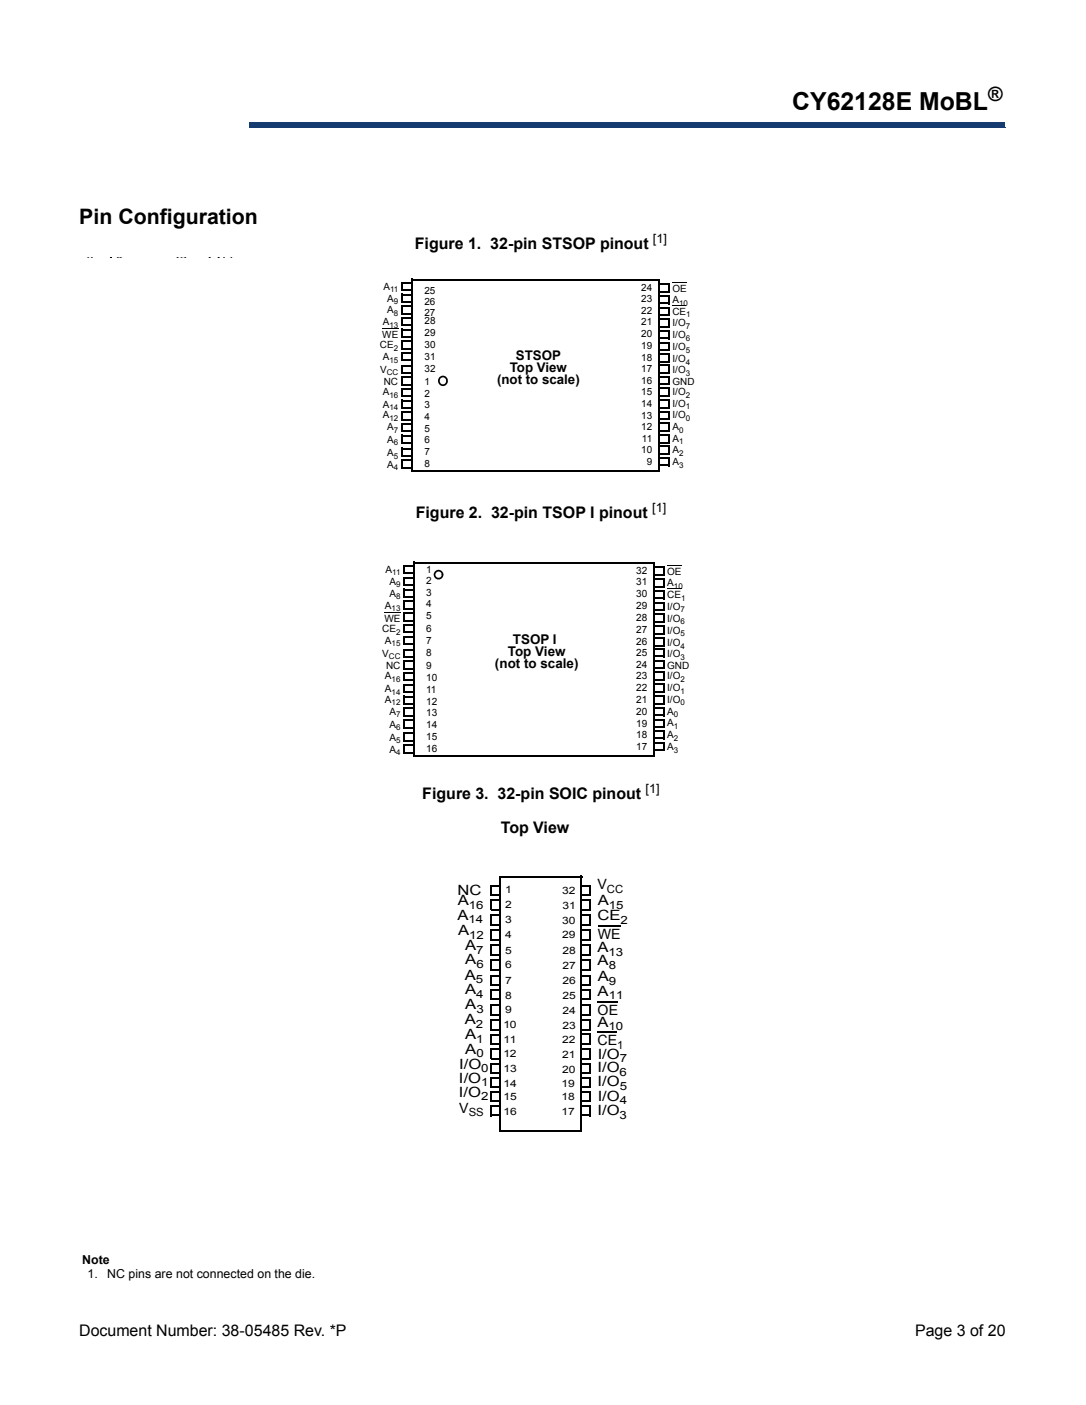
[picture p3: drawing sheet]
<svg xmlns="http://www.w3.org/2000/svg" width="216mm" height="279mm" viewBox="0 0 216 279" stroke-linecap="round" stroke-linejoin="round" font-family="sans-serif">
<path d="M49.6 24.4h150.2v.9h-150.2z" fill="#163b71"/>
<path d="M49.6 24.4h150.3" fill="none" stroke="#163b71" stroke-width=".2"/>
<path d="M199.7 24.4h.2v1h-.2z" fill="#163b71"/>
<path d="M49.5 25.3h150.3" fill="none" stroke="#163b71" stroke-width=".2"/>
<path d="M49.5 24.3h.2v1h-.2z" fill="#163b71"/>
<path d="M15.8 16h32.4v10.1h-32.4z" fill="#fff"/>
<g fill="none" stroke="#000" stroke-width=".34">
<path d="M79.7 57.8h2.2M79.9 56.3h2.2M79.9 58.6h2.2M81.9 55.6h49.2M81.9 55.4v38.3M130.8 58h2.1M131 56.5h2.1M131 58.9h2.1M131 55.6v38.3M79.7 76.5h2.2M79.7 74.3h2.2M79.7 78.8h2.2"/>
<path d="M79.7 60.1h2.2M79.7 62.4h2.2M79.7 64.7h2.2M79.7 67h2.2M79.7 69.4h2.2M79.7 71.7h2.2M79.9 75h2.2M79.9 72.8h2.2M79.9 77.3h2.2M79.9 79.7h2.2M79.9 60.9h2.2M79.9 63.2h2.2"/>
<path d="M79.9 65.6h2.2M79.9 67.9h2.2M79.9 70.2h2.2M130.8 60.3h2.1M130.8 62.7h2.1M130.8 65h2.1M130.8 67.3h2.1M130.8 69.6h2.1M130.8 71.9h2.1M130.8 74.1h2.2M130.8 76.4h2.2M130.8 78.7h2.2"/>
<path d="M131 61.2h2.1M131 63.5h2.1M131 65.8h2.1M131 68.2h2.1M131 70.5h2.1M131 72.6h2.1M131 74.9h2.1M131 77.2h2.1M131 79.6h2.1M79.7 81.1h2.2M79.7 83.5h2.2M79.7 85.8h2.2"/>
<path d="M79.7 88.1h2.2M79.7 90.7h2.2M79.7 93h2.2M79.9 82h2.2M79.9 84.3h2.2M79.9 86.6h2.2M79.9 89.2h2.2M79.9 91.5h2.2M81.7 93.7h49.3M130.8 81h2.2M130.8 83.4h2.2M130.8 85.7h2.2"/>
<path d="M130.8 88h2.2M130.8 90.2h2.2M130.8 92.5h2.2M131 81.9h2.1M131 84.2h2.1M131 86.5h2.1M131 88.8h2.1M131 91.1h2.1"/>
</g>
<g fill="#000">
<path d="M79.7 56.1h.4v1.7h-.4zM81.7 56.3h.4v1.6h-.4zM130.8 56.4h.3v1.6h-.3zM132.8 56.5h.3v1.7h-.3zM79.7 74.8h.4v1.7h-.4zM79.7 72.6h.4v1.7h-.4zM79.7 77.2h.4v1.6h-.4zM79.7 58.4h.4v1.7h-.4zM79.7 60.7h.4v1.7h-.4zM79.7 63.1h.4v1.6h-.4zM79.7 65.4h.4v1.6h-.4zM79.7 67.7h.4v1.7h-.4z"/>
<path d="M79.7 70h.4v1.7h-.4zM81.7 75h.4v1.7h-.4zM81.7 72.8h.4v1.6h-.4zM81.7 77.3h.4v1.7h-.4zM81.7 58.6h.4v1.6h-.4zM81.7 60.9h.4v1.7h-.4zM81.7 63.2h.4v1.7h-.4zM81.7 65.6h.4v1.6h-.4zM81.7 67.9h.4v1.6h-.4zM81.7 70.2h.4v1.6h-.4zM130.8 58.7h.3v1.6h-.3zM130.8 61h.3v1.7h-.3z"/>
<path d="M130.8 63.3h.3v1.7h-.3zM130.8 65.7h.3v1.6h-.3zM130.8 68h.3v1.6h-.3zM130.8 70.3h.3v1.6h-.3zM130.8 72.4h.3v1.7h-.3zM130.8 74.8h.3v1.6h-.3zM130.8 77.1h.3v1.6h-.3zM132.8 58.9h.3v1.6h-.3zM132.8 61.2h.3v1.6h-.3zM132.8 63.5h.3v1.7h-.3zM132.8 65.8h.3v1.7h-.3zM132.8 68.2h.3v1.6h-.3z"/>
<path d="M132.8 70.5h.3v1.6h-.3zM132.8 72.6h.3v1.7h-.3zM132.8 74.9h.3v1.7h-.3zM132.8 77.2h.3v1.7h-.3zM79.7 79.5h.4v1.6h-.4zM79.7 81.8h.4v1.7h-.4zM79.7 84.1h.4v1.7h-.4zM79.7 86.4h.4v1.7h-.4zM79.7 89h.4v1.7h-.4zM79.7 91.4h.4v1.6h-.4zM81.7 79.7h.4v1.6h-.4zM81.7 82h.4v1.6h-.4z"/>
<path d="M81.7 84.3h.4v1.6h-.4zM81.7 86.6h.4v1.7h-.4zM81.7 89.2h.4v1.7h-.4zM81.7 91.5h.4v1.7h-.4zM130.8 79.4h.3v1.6h-.3zM130.8 81.7h.3v1.7h-.3zM130.8 84h.3v1.7h-.3zM130.8 86.4h.3v1.6h-.3zM130.8 88.6h.3v1.6h-.3zM130.8 90.9h.3v1.6h-.3zM132.8 79.6h.3v1.6h-.3zM132.8 81.9h.3v1.6h-.3z"/>
<path d="M132.8 84.2h.3v1.7h-.3zM132.8 86.5h.3v1.7h-.3zM132.8 88.8h.3v1.6h-.3zM132.8 91.1h.3v1.6h-.3z"/>
</g>
<path d="M133.7 56.1h2.9M76 65.4h3.2M133.7 60.8h2.7" fill="none" stroke="#000" stroke-width=".2"/>
<circle cx="88" cy="75.7" r=".85" fill="#fff"/>
<g fill="#000">
<path d="M20.2 51.3h.2v.9h-.2zM20.3 58h1.9v.3h-1.9zM20.3 55.1h1.9v.2h-1.9zM20.3 52h1.9v.2h-1.9zM38.2 56.1h1.9v.2h-1.9zM38.2 58h1.8v.3h-1.8zM38.2 58.9h1.9v.3h-1.9zM38.2 53.2h1.9v.2h-1.9zM38.2 55.1h1.8v.2h-1.8zM38.2 52h1.8v.2h-1.8zM39.9 51.3h.2v.9h-.2zM20.2 62.1h.2v1.9h-.2z"/>
<path d="M20.2 67.8h.2v1.9h-.2zM20.2 59.2h.2v2h-.2zM20.2 70.5h.2v2h-.2zM20.3 63.8h1.9v.2h-1.9zM20.3 69.5h1.9v.2h-1.9zM20.3 75.1h1.9v.2h-1.9zM20.3 60.9h1.9v.3h-1.9zM20.3 66.7h1.9v.3h-1.9zM20.3 72.2h1.9v.3h-1.9zM38.2 60.8h1.8v.2h-1.8zM38.2 62h1.9v.2h-1.9zM38.2 63.8h1.8v.2h-1.8z"/>
<path d="M38.2 64.8h1.9v.2h-1.9zM38.2 66.7h1.8v.3h-1.8zM38.2 67.6h1.9v.3h-1.9zM38.2 69.5h1.8v.2h-1.8zM38.2 70.4h1.9v.3h-1.9zM38.2 72.2h1.8v.3h-1.8zM38.2 73.2h1.9v.2h-1.9zM38.2 75.1h1.8v.2h-1.8zM39.9 59.1h.2v1.9h-.2zM39.9 62.1h.2v1.9h-.2zM39.9 67.8h.2v1.9h-.2zM39.9 70.5h.2v2h-.2z"/>
<path d="M87.4 75a.99 .99 0 0 1 1.1-.2 .99 .99 0 0 1 .5 .9l-.3 .1-.2-.6-.4-.2-.5 .2-.2 .4 .1 .5 .4 .3 .5-.1 .3-.6 .3 .1a.99 .99 0 0 1-.9 1 .99 .99 0 0 1-1-.9v-.3zM88.7 75.7l.3 .1z"/>
</g>
<g fill="none" stroke="#000" stroke-width=".25">
<path d="M20.2 59.2h2M20.2 56.2h2M20.2 53.3h2M20.3 53.3v2M20.3 56.2v2.1M40 53.3v2M40 56.2v2.1M20.2 62.1h2M20.2 67.8h2M20.2 73.3h2M20.2 64.9h2M20.2 70.5h2"/>
<path d="M20.3 64.9v2.1M20.3 73.3v2M40 64.9v2.1M40 73.3v2"/>
</g>
<path d="M22.1 51.3v27M38.1 51.3v27.2M21.9 78.3h16.2" fill="none" stroke="#000" stroke-width=".34"/>
<path d="M41.5 58.6h3.9M41.5 52.5h4.1" fill="none" stroke="#000" stroke-width=".21"/>
<path d="M15.8 51.3h36.9v29.9h-36.9z" fill="#fff"/>
<g fill="none" stroke="#000" stroke-width=".34">
<path d="M80.2 114h2.1M80.2 116.4h2.1M80.2 118.7h2.1M80.3 112.5h2.1M80.3 114.9h2.1M80.3 117.2h2.1M80.3 119.6h2.1M82.3 111.9h47.9M82.3 111.7v38.7M129.8 114.3h2.1M129.8 116.7h2.1M129.8 119h2.1"/>
<path d="M130 112.8h2.1M130 115.2h2.1M130 117.5h2.1M130 119.8h2.1M130 111.9v38.6M80.2 133h2.1M80.2 130.7h2.1M80.2 135.3h2.1M80.2 137.7h2.1M80.2 121.1h2.1M80.2 123.4h2.1M80.2 125.8h2.1"/>
<path d="M80.2 128.1h2.1M80.3 131.5h2.1M80.3 129.2h2.1M80.3 133.8h2.1M80.3 136.2h2.1M80.3 138.5h2.1M80.3 121.9h2.1M80.3 124.3h2.1M80.3 126.6h2.1M129.8 121.3h2.1M129.8 123.7h2.1M129.8 126h2.1"/>
<path d="M129.8 128.4h2.1M129.8 130.5h2.1M129.8 132.9h2.1M129.8 135.2h2.1M129.8 137.6h2.1M129.8 139.9h2.1M130 122.2h2.1M130 124.5h2.1M130 126.9h2.1M130 129.1h2.1M130 131.4h2.1M130 133.7h2.1"/>
<path d="M130 136.1h2.1M130 138.4h2.1M80.2 140h2.1M80.2 142.4h2.1M80.2 144.7h2.1M80.2 147.3h2.1M80.2 149.7h2.1M80.3 140.9h2.1M80.3 143.2h2.1M80.3 145.8h2.1M80.3 148.2h2.1M82.1 150.4h47.9"/>
<path d="M129.8 142.3h2.1M129.8 144.6h2.1M129.8 146.9h2.1M129.8 149.2h2.1M130 140.8h2.1M130 143.1h2.1M130 145.4h2.1M130 147.7h2.1"/>
</g>
<g fill="#000">
<path d="M80.2 112.4h.3v1.6h-.3zM80.2 114.7h.3v1.7h-.3zM80.2 117.1h.3v1.6h-.3zM82.1 112.5h.3v1.7h-.3zM82.1 114.9h.3v1.7h-.3zM82.1 117.2h.3v1.7h-.3zM129.8 112.6h.4v1.7h-.4zM129.8 115h.4v1.7h-.4zM129.8 117.3h.4v1.7h-.4zM131.7 112.8h.4v1.7h-.4zM131.7 115.2h.4v1.6h-.4zM131.7 117.5h.4v1.7h-.4z"/>
<path d="M80.2 131.3h.3v1.7h-.3zM80.2 129.1h.3v1.6h-.3zM80.2 133.7h.3v1.6h-.3zM80.2 136h.3v1.7h-.3zM80.2 119.4h.3v1.7h-.3zM80.2 121.8h.3v1.6h-.3zM80.2 124.1h.3v1.7h-.3zM80.2 126.4h.3v1.7h-.3zM82.1 131.5h.3v1.7h-.3zM82.1 129.2h.3v1.7h-.3zM82.1 133.8h.3v1.7h-.3zM82.1 136.2h.3v1.6h-.3z"/>
<path d="M82.1 119.6h.3v1.6h-.3zM82.1 121.9h.3v1.7h-.3zM82.1 124.3h.3v1.6h-.3zM82.1 126.6h.3v1.7h-.3zM129.8 119.7h.4v1.6h-.4zM129.8 122h.4v1.7h-.4zM129.8 124.4h.4v1.6h-.4zM129.8 126.7h.4v1.7h-.4zM129.8 128.9h.4v1.6h-.4zM129.8 131.2h.4v1.7h-.4zM129.8 133.6h.4v1.6h-.4zM129.8 135.9h.4v1.7h-.4z"/>
<path d="M129.8 138.3h.4v1.6h-.4zM131.7 119.8h.4v1.7h-.4zM131.7 122.2h.4v1.7h-.4zM131.7 124.5h.4v1.7h-.4zM131.7 126.9h.4v1.6h-.4zM131.8 129.1h.3v1.6h-.3zM131.8 131.4h.3v1.7h-.3zM131.8 133.7h.3v1.7h-.3zM131.8 136.1h.3v1.7h-.3zM80.2 138.3h.3v1.7h-.3zM80.2 140.7h.3v1.7h-.3zM80.2 143h.3v1.7h-.3z"/>
<path d="M80.2 145.7h.3v1.6h-.3zM80.2 148h.3v1.7h-.3zM82.1 138.5h.3v1.7h-.3zM82.1 140.9h.3v1.6h-.3zM82.1 143.2h.3v1.7h-.3zM82.1 145.8h.3v1.7h-.3zM82.1 148.2h.3v1.7h-.3zM129.8 140.6h.4v1.7h-.4zM129.8 142.9h.4v1.7h-.4zM129.8 145.2h.4v1.7h-.4zM129.8 147.5h.4v1.7h-.4zM131.8 138.4h.3v1.7h-.3z"/>
<path d="M131.8 140.8h.3v1.6h-.3zM131.8 143.1h.3v1.7h-.3zM131.8 145.4h.3v1.6h-.3zM131.8 147.7h.3v1.7h-.3z"/>
</g>
<path d="M132.6 112.4h2.9M132.6 117.1h2.8M76.4 121.8h3.2" fill="none" stroke="#000" stroke-width=".2"/>
<circle cx="87.2" cy="114.3" r=".79" fill="#fff"/>
<g fill="#000">
<path d="M86.5 113.6l.3-.2a.94 .94 0 0 1 1.3 .9h-.3l-.2-.5-.4-.2-.5 .3-.1 .4 .1 .4 .6 .2 .4-.3 .1-.3h.3a.95 .95 0 0 1-.6 .9 .95 .95 0 0 1-1.1-.4l-.2-.5zM87.8 114.3h.3zM19.9 136.5h.3v2h-.3zM19.9 133.6h.3v1.9h-.3zM20 138.2h1.9v.3h-1.9zM20 135.3h1.9v.2h-1.9zM37.9 139.4h1.9v.2h-1.9zM37.9 136.4h1.9v.2h-1.9zM37.9 138.2h1.8v.3h-1.8zM37.9 133.5h1.9v.2h-1.9zM37.9 135.3h1.8v.2h-1.8zM39.6 136.5h.2v2h-.2z"/>
<path d="M39.6 133.6h.2v1.9h-.2zM19.9 151.4h.3v2h-.3zM20 153.1h1.9v.3h-1.9zM20 150.1h1.9v.3h-1.9zM20 147.2h1.9v.3h-1.9zM20 144.2h1.9v.3h-1.9zM20 141.3h1.9v.2h-1.9zM37.9 151.3h1.9v.3h-1.9zM37.9 153.1h1.8v.3h-1.8zM37.9 148.3h1.9v.2h-1.9zM37.9 150.1h1.8v.3h-1.8zM37.9 145.3h1.9v.3h-1.9z"/>
<path d="M37.9 147.2h1.8v.3h-1.8zM37.9 142.3h1.9v.3h-1.9zM37.9 144.2h1.8v.3h-1.8zM37.9 141.3h1.8v.2h-1.8zM39.6 151.4h.2v2h-.2z"/>
</g>
<path d="M21.8 131.8h16.5M21.8 131.6v22M37.8 131.6v22" fill="none" stroke="#000" stroke-width=".34"/>
<g fill="none" stroke="#000" stroke-width=".25">
<path d="M19.9 139.5h2M19.9 136.5h2M19.9 133.6h2M20 139.5v2M39.7 139.5v2M19.9 151.4h2M19.9 148.4h2M19.9 145.4h2M19.9 142.4h2M20 142.4v2.1M20 145.4v2.1M20 148.4v2"/>
<path d="M39.7 142.4v2.1M39.7 145.4v2.1M39.7 148.4v2"/>
</g>
<path d="M41.2 141.6h4.6" fill="none" stroke="#000" stroke-width=".21"/>
<path d="M15.8 115.2h34.9v38.4h-34.9z" fill="#fff"/>
<g fill="none" stroke="#000" stroke-width=".34">
<path d="M157 204.4h2.2M157 206.7h2.2M157 209h2.2M157 211.3h2.2M157 213.7h2.2M157 216h2.2M157 218.3h2.2M157.2 219.4h2.2M157.2 202.9h2.2M157.2 205.2h2.2M157.2 207.5h2.2M157.2 209.9h2.2"/>
<path d="M157.2 212.2h2.2M157.2 214.5h2.2M157.2 216.8h2.2M159.2 202.2h34.2M159.2 202.1v25.4M157 223.1h2.2M157 220.9h2.2M157 225.4h2.2M157.2 221.6h2.2M157.2 224h2.2M157.2 226.3h2.2"/>
</g>
<g fill="#000">
<path d="M157 202.7h.4v1.7h-.4zM157 205.1h.4v1.6h-.4zM157 207.4h.4v1.6h-.4zM157 209.7h.4v1.6h-.4zM157 212h.4v1.7h-.4zM157 214.3h.4v1.7h-.4zM157 216.7h.4v1.6h-.4zM159 202.9h.4v1.7h-.4zM159 205.2h.4v1.7h-.4zM159 207.5h.4v1.7h-.4zM159 209.9h.4v1.6h-.4zM159 212.2h.4v1.6h-.4z"/>
<path d="M159 214.5h.4v1.7h-.4zM159 216.8h.4v1.7h-.4zM157 221.5h.4v1.6h-.4zM157 219.2h.4v1.7h-.4zM157 223.8h.4v1.6h-.4zM157 226.1h.4v1.4h-.4zM159 221.6h.4v1.7h-.4zM159 219.4h.4v1.7h-.4zM159 224h.4v1.6h-.4zM159 226.3h.4v1.2h-.4z"/>
</g>
<path d="M153.3 212.1h3.2" fill="none" stroke="#000" stroke-width=".2"/>
<circle cx="165.4" cy="222.4" r=".85" fill="#fff"/>
<g fill="#000">
<path d="M97.5 176.1h.3v2h-.3zM97.6 177.8h1.9v.3h-1.9zM109.7 174.2h.2v.3h-.2zM115.5 178.9h2v.3h-2zM115.5 176h2v.3h-2zM115.5 177.8h1.8v.3h-1.8zM117.2 176.1h.3v2h-.3zM157.8 173.9h.3v1.6h-.3zM157.8 171.6h.3v1.7h-.3zM157.8 176.2h.3v1.7h-.3zM157.8 160.6h.3v.7h-.3zM157.8 162h.3v1.6h-.3z"/>
<path d="M157.8 164.3h.3v1.7h-.3zM157.8 166.7h.3v1.6h-.3zM157.8 169h.3v1.7h-.3zM159.7 174h.4v1.7h-.4zM159.7 171.8h.4v1.6h-.4zM159.7 176.4h.4v1.7h-.4zM159.7 160.6h.4v.9h-.4zM159.7 162.1h.4v1.7h-.4zM159.7 164.5h.4v1.7h-.4zM159.7 166.8h.4v1.7h-.4zM159.7 169.2h.4v1.6h-.4zM97.5 196.9h.3v2h-.3z"/>
<path d="M97.5 194h.3v2h-.3zM97.5 179.1h.3v1.9h-.3zM97.6 198.6h1.9v.3h-1.9zM97.6 195.7h1.9v.3h-1.9zM97.6 192.7h1.9v.3h-1.9zM97.6 189.8h1.9v.2h-1.9zM97.6 186.8h1.9v.2h-1.9zM97.6 183.8h1.9v.3h-1.9zM97.6 180.7h1.9v.3h-1.9zM115.5 196.8h2v.3h-2zM115.5 198.6h1.8v.3h-1.8zM115.5 193.9h2v.2h-2z"/>
<path d="M115.5 195.7h1.8v.3h-1.8zM115.5 190.8h2v.3h-2zM115.5 192.7h1.8v.3h-1.8zM115.5 187.9h2v.2h-2zM115.5 189.8h1.8v.2h-1.8zM115.5 184.9h2v.2h-2zM115.5 186.8h1.8v.2h-1.8zM115.5 181.9h2v.3h-2zM115.5 183.8h1.8v.3h-1.8zM115.5 180.7h1.8v.3h-1.8zM117.2 196.9h.3v2h-.3zM117.2 194h.3v2h-.3z"/>
<path d="M117.2 179.1h.3v1.9h-.3zM157.8 178.6h.3v1.6h-.3zM157.8 180.9h.3v1.7h-.3zM157.8 183.2h.3v1.7h-.3zM157.8 185.6h.3v1.7h-.3zM157.8 188.2h.3v1.7h-.3zM157.8 190.6h.3v1.6h-.3zM159.7 178.7h.4v1.7h-.4zM159.7 181.1h.4v1.6h-.4zM159.7 183.4h.4v1.7h-.4zM159.7 185.8h.4v1.6h-.4zM159.7 188.4h.4v1.7h-.4z"/>
<path d="M159.7 190.8h.4v1.6h-.4zM97.5 208.7h.3v2h-.3zM97.5 214.4h.3v1.9h-.3zM97.5 205.9h.3v1.9h-.3zM97.5 217.2h.3v1.9h-.3zM97.6 210.4h1.9v.3h-1.9zM97.6 216.1h1.9v.2h-1.9zM97.6 207.6h1.9v.2h-1.9zM97.6 204.6h1.9v.3h-1.9zM97.6 201.7h1.9v.3h-1.9zM97.6 213.3h1.9v.3h-1.9zM97.6 218.9h1.9v.2h-1.9z"/>
<path d="M115.5 202.7h2v.3h-2zM115.5 204.6h1.8v.3h-1.8zM115.5 205.6h2v.2h-2zM115.5 207.4h1.8v.2h-1.8zM115.5 199.8h2v.3h-2zM115.5 201.7h1.8v.3h-1.8zM115.5 208.6h2v.2h-2zM115.5 210.4h1.8v.3h-1.8zM115.5 211.4h2v.3h-2zM115.5 213.3h1.8v.3h-1.8zM115.5 214.3h2v.2h-2zM115.5 216.1h1.8v.2h-1.8z"/>
<path d="M115.5 217h2v.3h-2zM115.5 218.9h1.8v.2h-1.8zM117.2 205.7h.3v1.9h-.3zM117.2 208.7h.3v2h-.3zM117.2 214.4h.3v1.9h-.3zM117.2 217.2h.3v1.9h-.3zM97.6 221.7h1.9v.3h-1.9zM115.5 219.8h2v.3h-2zM115.5 221.7h1.8v.3h-1.8zM164.7 221.6a.89 .89 0 0 1 1.2-.1l.4 .4 .1 .4-.4 .1-.2-.6-.6-.1-.5 .5 .1 .5 .3 .3 .4 .1 .3-.2 .2-.6 .4 .1a.98 .98 0 0 1-.7 1 .98 .98 0 0 1-1.2-.5 1.02 1.02 0 0 1 .2-1.3zM166 222.3l.4 .1z"/>
</g>
<g fill="none" stroke="#000" stroke-width=".34">
<path d="M99.4 174.3h16.5M99.4 174.2v50.8M115.5 174.2v50.9M157.8 175.5h2.1M157.8 173.3h2.1M157.8 177.9h2.1M157.8 161.3h2.1M157.8 163.6h2.1M157.8 166h2.1M157.8 168.3h2.1M157.8 170.7h2.1M157.9 174h2.2"/>
<path d="M157.9 171.8h2.2M157.9 176.4h2.2M157.9 178.7h2.2M157.9 162.1h2.2M157.9 164.5h2.2M157.9 166.8h2.2M157.9 169.2h2.2M159.9 160.6v32.3M157.8 180.2h2.1M157.8 182.6h2.1M157.8 184.9h2.1M157.8 187.3h2.1"/>
<path d="M157.8 189.9h2.1M157.8 192.2h2.1M157.9 181.1h2.2M157.9 183.4h2.2M157.9 185.8h2.2M157.9 188.4h2.2M157.9 190.8h2.2M159.7 192.9h33.7M99.2 225h16.3"/>
</g>
<path d="M154 164.3h3.2" fill="none" stroke="#000" stroke-width=".2"/>
<g fill="none" stroke="#000" stroke-width=".25">
<path d="M97.5 179.1h2M97.5 176.1h2M97.5 199.9h2M97.5 196.9h2M97.5 194h2M97.5 190.9h2M97.5 188h2M97.5 185h2M97.5 182.1h2M97.6 182.1v2M97.6 185v2M97.6 188v2"/>
<path d="M97.6 190.9v2.1M97.6 199.9v2.1M117.3 182.1v2M117.3 185v2M117.3 188v2M117.3 190.9v2.1M117.3 199.9v2.1M97.5 208.7h2M97.5 214.4h2M97.5 219.9h2M97.5 205.9h2M97.5 202.9h2"/>
<path d="M97.5 211.5h2M97.5 217.2h2M97.6 202.9v2M97.6 211.5v2.1M97.6 219.9v2.1M117.3 202.9v2M117.3 211.5v2.1M117.3 219.9v2.1"/>
</g>
<path d="M118.8 199.2h4.1M118.8 184.1h4.6M118.8 205.2h3.9" fill="none" stroke="#000" stroke-width=".21"/>
<g fill="#fff">
<path d="M109.1 167.1h16.8v4.9h-16.8z"/>
<path d="M150.4 160.6h43v66.9h-43z"/>
</g>
<text font-size="4.9" x="157.5" y="22">CY62128E MoBL</text>
<text font-size="4.2" x="15.8" y="44.6">Pin Configuration</text>
<text font-size="3.9" x="196.4" y="20">®</text>
<g font-size="3.2">
<text x="82.5" y="49.5">Figure 1. 32-pin STSOP pinout</text>
<text x="82.7" y="103.1">Figure 2. 32-pin TSOP I pinout</text>
<text x="83.9" y="158.9">Figure 3. 32-pin SOIC pinout</text>
<text x="99.6" y="165.7">Top View</text>
<text x="15.7" y="265.6">Document Number: 38-05485 Rev. *P</text>
<text x="181.9" y="265.6">Page 3 of 20</text>
</g>
<g font-size="2.8">
<text x="41.5" y="51.4">A</text>
<text x="91" y="177.9">NC</text>
<text x="118.8" y="176.9">V</text>
<text x="91" y="182.9">A</text>
<text x="91" y="180">A</text>
<text x="91.1" y="186">A</text>
<text x="118.8" y="183">CE</text>
<text x="118.8" y="180">A</text>
<text x="92.5" y="189">A</text>
<text x="92.5" y="191.7">A</text>
<text x="118.8" y="189.3">A</text>
<text x="118.8" y="191.9">A</text>
<text x="118.8" y="186.8">WE</text>
<text x="92.4" y="194.9">A</text>
<text x="92.5" y="197.7">A</text>
<text x="118.8" y="195.2">A</text>
<text x="92.4" y="203.6">A</text>
<text x="92.5" y="200.7">A</text>
<text x="118.8" y="198">A</text>
<text x="118.8" y="201.8">OE</text>
<text x="92.5" y="206.6">A</text>
<text x="92.5" y="209.6">A</text>
<text x="118.8" y="204.2">A</text>
<text x="118.8" y="207.9">CE</text>
<text x="91.2" y="215.3">I/O</text>
<text x="91.3" y="212.6">I/O</text>
<text x="118.8" y="213.2">I/O</text>
<text x="118.8" y="216">I/O</text>
<text x="118.8" y="210.5">I/O</text>
<text x="91.2" y="218.1">I/O</text>
<text x="91.3" y="221.3">V</text>
<text x="118.8" y="221.8">I/O</text>
<text x="118.8" y="218.9">I/O</text>
</g>
<g font-size="2.7">
<text x="101" y="130.5">Top View</text>
<text x="102" y="128.1">TSOP I</text>
<text x="98.4" y="132.8">(not to scale)</text>
</g>
<g font-size="2.6">
<text x="102.6" y="71.6">STSOP</text>
<text x="98.8" y="76.3">(not to scale)</text>
<text x="101.3" y="74">Top View</text>
</g>
<g font-size="2.5">
<text x="129.8" y="48.3">[1]</text>
<text x="129.6" y="101.8">[1]</text>
<text x="128.4" y="157.6">[1]</text>
<text x="16.4" y="251.3">Note</text>
<text x="17.4" y="254.1">1.</text>
<text x="21.3" y="254.1">NC pins are not connected on the die.</text>
</g>
<g font-size="2.2">
<text x="17.3" y="51.8">4</text>
<text x="43.7" y="52.1">11</text>
<text x="120.7" y="177.6">CC</text>
<text x="93.2" y="183.6">14</text>
<text x="93.2" y="180.7">16</text>
<text x="121" y="180.7">15</text>
<text x="123.4" y="183.7">2</text>
<text x="93.2" y="186.7">12</text>
<text x="94.7" y="189.7">7</text>
<text x="121" y="190">13</text>
<text x="94.6" y="195.6">5</text>
<text x="94.7" y="192.4">6</text>
<text x="121" y="192.6">8</text>
<text x="121" y="195.9">9</text>
<text x="94.7" y="198.4">4</text>
<text x="94.7" y="201.4">3</text>
<text x="121" y="198.7">11</text>
<text x="94.6" y="204.3">2</text>
<text x="94.7" y="207.3">1</text>
<text x="121" y="204.9">10</text>
<text x="122.7" y="208.6">1</text>
<text x="94.7" y="210.3">0</text>
<text x="95.7" y="213.3">0</text>
<text x="123.2" y="213.9">6</text>
<text x="123.2" y="211.2">7</text>
<text x="93.2" y="222">SS</text>
<text x="95.6" y="218.8">2</text>
<text x="95.7" y="216">1</text>
<text x="123.2" y="216.7">5</text>
<text x="123.2" y="219.6">4</text>
<text x="123.2" y="222.5">3</text>
</g>
<g font-size="2">
<text x="23.1" y="52">8</text>
<text x="34.5" y="51.9">25</text>
<text x="76.2" y="57.6">A</text>
<text x="84.4" y="58.5">25</text>
<text x="127.5" y="58">24</text>
<text x="127.5" y="60">23</text>
<text x="133.7" y="58">OE</text>
<text x="76.1" y="64.6">A</text>
<text x="77" y="62.3">A</text>
<text x="77" y="60">A</text>
<text x="84.4" y="60.7">26</text>
<text x="84.4" y="62.8">27</text>
<text x="84.4" y="64.4">28</text>
<text x="127.5" y="62.4">22</text>
<text x="127.5" y="64.7">21</text>
<text x="133.7" y="60.3">A</text>
<text x="133.7" y="64.9">I/O</text>
<text x="133.7" y="62.6">CE</text>
<text x="75.5" y="69.3">CE</text>
<text x="76" y="67.3">WE</text>
<text x="76.1" y="71.6">A</text>
<text x="84.4" y="69.2">30</text>
<text x="84.4" y="66.8">29</text>
<text x="84.4" y="71.5">31</text>
<text x="127.5" y="69.4">19</text>
<text x="127.5" y="67">20</text>
<text x="127.5" y="71.8">18</text>
<text x="133.7" y="69.6">I/O</text>
<text x="133.7" y="67.3">I/O</text>
<text x="75.6" y="74.2">V</text>
<text x="76.3" y="76.6">NC</text>
<text x="84.4" y="74">32</text>
<text x="84.4" y="76.6">1</text>
<text x="127.5" y="74">17</text>
<text x="127.5" y="76.3">16</text>
<text x="133.7" y="76.6">GND</text>
<text x="133.7" y="72.1">I/O</text>
<text x="133.7" y="74.2">I/O</text>
<text x="76.1" y="78.6">A</text>
<text x="76.1" y="81.1">A</text>
<text x="76.1" y="83.2">A</text>
<text x="84.4" y="78.9">2</text>
<text x="84.4" y="81.2">3</text>
<text x="84.4" y="83.5">4</text>
<text x="127.5" y="83.3">13</text>
<text x="127.5" y="78.6">15</text>
<text x="127.5" y="80.9">14</text>
<text x="133.7" y="78.6">I/O</text>
<text x="133.7" y="80.9">I/O</text>
<text x="133.7" y="83.2">I/O</text>
<text x="77" y="88.1">A</text>
<text x="77" y="85.5">A</text>
<text x="84.4" y="85.9">5</text>
<text x="84.4" y="88.2">6</text>
<text x="127.5" y="85.6">12</text>
<text x="127.6" y="88">11</text>
<text x="133.7" y="87.9">A</text>
<text x="133.7" y="85.5">A</text>
<text x="77" y="93">A</text>
<text x="77" y="90.7">A</text>
<text x="84.4" y="90.5">7</text>
<text x="84.4" y="92.8">8</text>
<text x="127.5" y="90.1">10</text>
<text x="128.6" y="92.5">9</text>
<text x="133.7" y="92.5">A</text>
<text x="133.7" y="90.2">A</text>
<text x="76.6" y="113.9">A</text>
<text x="77.4" y="118.6">A</text>
<text x="77.4" y="116.3">A</text>
<text x="84.7" y="114">1</text>
<text x="84.7" y="116">2</text>
<text x="84.7" y="118.5">3</text>
<text x="126.5" y="114.2">32</text>
<text x="126.5" y="116.3">31</text>
<text x="126.5" y="118.7">30</text>
<text x="132.6" y="116.6">A</text>
<text x="132.6" y="114.3">OE</text>
<text x="132.6" y="119">CE</text>
<text x="76" y="125.7">CE</text>
<text x="76.4" y="123.7">WE</text>
<text x="76.5" y="121">A</text>
<text x="84.7" y="125.6">6</text>
<text x="84.7" y="120.8">4</text>
<text x="84.7" y="123.2">5</text>
<text x="126.5" y="125.8">27</text>
<text x="126.5" y="121">29</text>
<text x="126.5" y="123.4">28</text>
<text x="132.6" y="121.3">I/O</text>
<text x="132.6" y="123.7">I/O</text>
<text x="76" y="130.6">V</text>
<text x="76.5" y="128">A</text>
<text x="84.7" y="128">7</text>
<text x="84.7" y="130.4">8</text>
<text x="126.5" y="128.2">26</text>
<text x="126.5" y="130.4">25</text>
<text x="132.6" y="128.5">I/O</text>
<text x="132.6" y="126">I/O</text>
<text x="132.6" y="130.7">I/O</text>
<text x="76.5" y="135.1">A</text>
<text x="76.5" y="137.6">A</text>
<text x="76.8" y="133.1">NC</text>
<text x="84.7" y="133.1">9</text>
<text x="84.7" y="135.4">10</text>
<text x="84.7" y="137.8">11</text>
<text x="126.5" y="132.8">24</text>
<text x="126.5" y="135.1">23</text>
<text x="126.5" y="137.4">22</text>
<text x="132.6" y="135.1">I/O</text>
<text x="132.6" y="137.4">I/O</text>
<text x="132.6" y="133.1">GND</text>
<text x="76.5" y="139.8">A</text>
<text x="77.4" y="142.1">A</text>
<text x="84.7" y="140.1">12</text>
<text x="84.7" y="142.4">13</text>
<text x="126.5" y="139.8">21</text>
<text x="126.5" y="142.2">20</text>
<text x="132.6" y="139.8">I/O</text>
<text x="132.6" y="142.1">A</text>
<text x="77.4" y="144.7">A</text>
<text x="77.4" y="149.7">A</text>
<text x="77.4" y="147.3">A</text>
<text x="84.7" y="144.8">14</text>
<text x="84.7" y="147.1">15</text>
<text x="84.7" y="149.5">16</text>
<text x="126.5" y="144.6">19</text>
<text x="126.5" y="149.2">17</text>
<text x="126.5" y="146.8">18</text>
<text x="132.6" y="144.5">A</text>
<text x="132.6" y="149.1">A</text>
<text x="132.6" y="146.8">A</text>
<text x="100.4" y="177.5">1</text>
<text x="111.8" y="177.8">32</text>
<text x="100.4" y="180.6">2</text>
<text x="100.4" y="183.6">3</text>
<text x="111.8" y="183.7">30</text>
<text x="111.8" y="180.7">31</text>
<text x="100.4" y="186.6">4</text>
<text x="100.4" y="189.7">5</text>
<text x="111.8" y="186.5">29</text>
<text x="111.8" y="189.7">28</text>
<text x="100.4" y="192.6">6</text>
<text x="100.4" y="195.7">7</text>
<text x="111.8" y="192.6">27</text>
<text x="111.8" y="195.6">26</text>
<text x="100.4" y="198.7">8</text>
<text x="100.4" y="201.5">9</text>
<text x="111.8" y="198.6">25</text>
<text x="111.8" y="201.7">24</text>
<text x="100.1" y="204.4">10</text>
<text x="100.1" y="207.5">11</text>
<text x="111.8" y="207.4">22</text>
<text x="111.8" y="204.6">23</text>
<text x="100.1" y="210.2">12</text>
<text x="100.1" y="213.2">13</text>
<text x="111.8" y="210.4">21</text>
<text x="111.8" y="213.3">20</text>
<text x="100.1" y="216.1">14</text>
<text x="100.1" y="221.6">16</text>
<text x="100.1" y="218.8">15</text>
<text x="111.6" y="216.2">19</text>
<text x="111.6" y="221.6">17</text>
<text x="111.6" y="218.8">18</text>
</g>
<g font-size="1.6">
<text x="77.5" y="58.1">11</text>
<text x="77.4" y="65.2">13</text>
<text x="78.3" y="62.8">8</text>
<text x="78.3" y="60.5">9</text>
<text x="135" y="60.8">10</text>
<text x="136.3" y="65.4">7</text>
<text x="136.4" y="63.1">1</text>
<text x="78.3" y="69.8">2</text>
<text x="136.3" y="70.1">5</text>
<text x="136.3" y="67.8">6</text>
<text x="76.9" y="74.7">CC</text>
<text x="77.4" y="72.1">15</text>
<text x="136.3" y="72.6">4</text>
<text x="136.3" y="74.7">3</text>
<text x="77.4" y="79.1">16</text>
<text x="77.4" y="81.6">14</text>
<text x="77.4" y="83.7">12</text>
<text x="136.3" y="79.1">2</text>
<text x="136.3" y="81.4">1</text>
<text x="136.3" y="83.7">0</text>
<text x="78.3" y="88.6">6</text>
<text x="78.3" y="86">7</text>
<text x="135" y="88.3">1</text>
<text x="135" y="86">0</text>
<text x="78.3" y="93.5">4</text>
<text x="78.3" y="91.2">5</text>
<text x="135" y="93">3</text>
<text x="135" y="90.7">2</text>
<text x="78" y="114.4">11</text>
<text x="78.7" y="119.1">8</text>
<text x="78.7" y="116.8">9</text>
<text x="134" y="117.1">10</text>
<text x="135.4" y="119.5">1</text>
<text x="77.9" y="121.5">13</text>
<text x="135.3" y="121.8">7</text>
<text x="135.3" y="124.2">6</text>
<text x="77.3" y="131.1">CC</text>
<text x="77.9" y="128.5">15</text>
<text x="78.7" y="126.2">2</text>
<text x="135.3" y="129">4</text>
<text x="135.3" y="126.5">5</text>
<text x="135.3" y="131.2">3</text>
<text x="77.9" y="135.6">16</text>
<text x="135.3" y="135.6">2</text>
<text x="135.3" y="137.9">1</text>
<text x="77.9" y="138.2">14</text>
<text x="77.9" y="140.3">12</text>
<text x="78.7" y="142.6">7</text>
<text x="134" y="142.6">0</text>
<text x="135.3" y="140.3">0</text>
<text x="78.7" y="145.2">6</text>
<text x="78.7" y="147.8">5</text>
<text x="134" y="145">1</text>
<text x="134" y="149.6">3</text>
<text x="134" y="147.3">2</text>
<text x="78.7" y="150.2">4</text>
</g>
<text font-size=".8" fill="#fff" x="84.4" y="62.8">26</text>
</svg>
